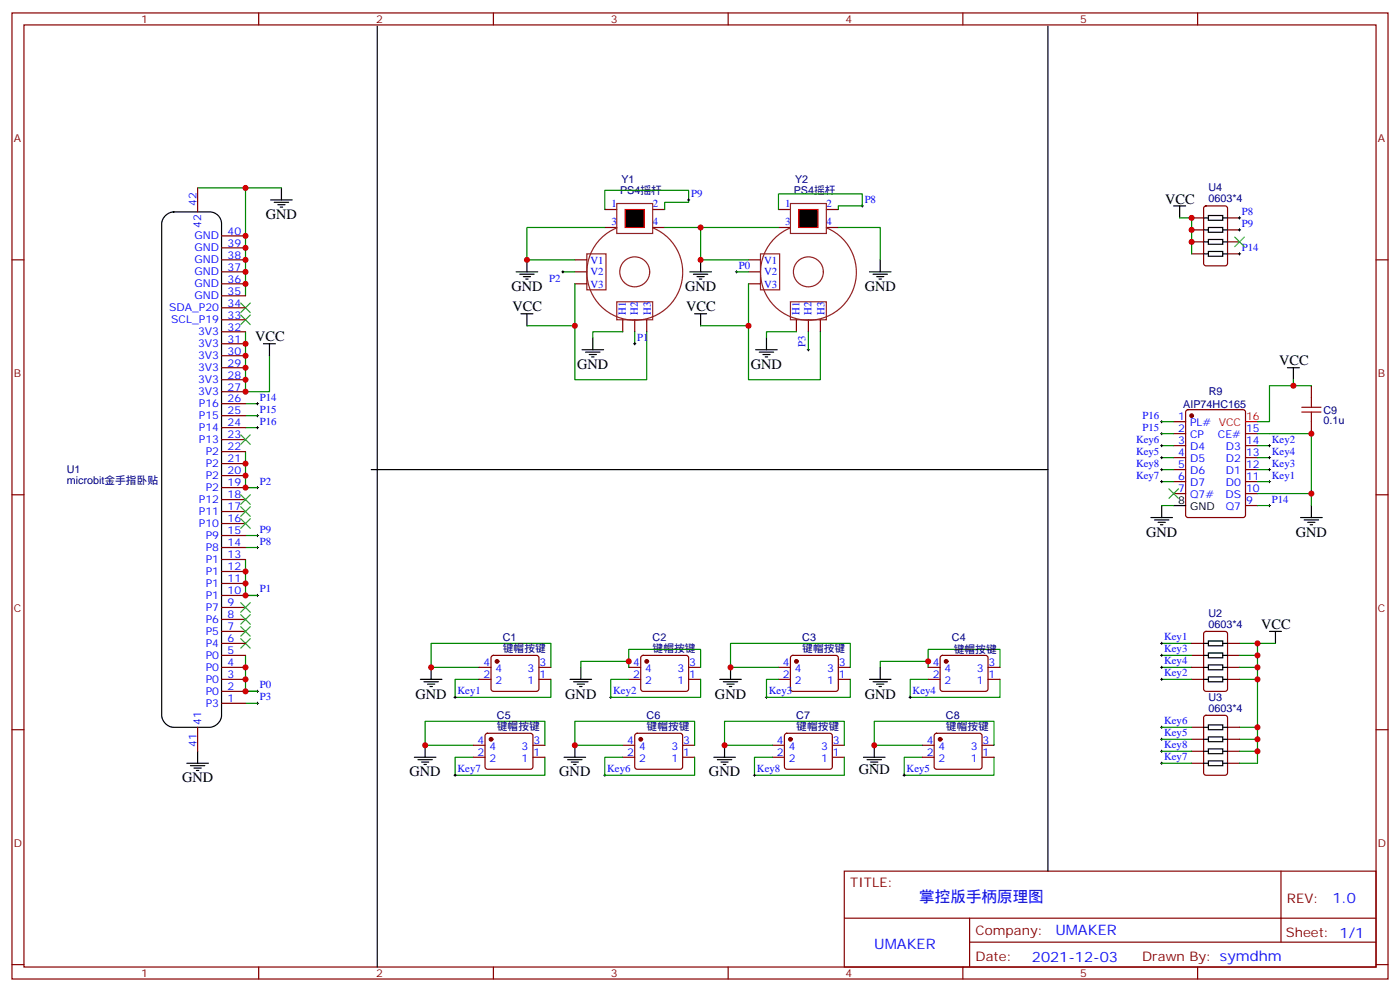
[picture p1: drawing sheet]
<svg xmlns="http://www.w3.org/2000/svg" width="412mm" height="292mm" viewBox="0 0 412 292" stroke-linecap="round" stroke-linejoin="round" font-family="sans-serif">
<g fill="none" stroke="#870000" stroke-width=".35">
<path d="M3.5 3.8h405.4v284.3h-405.4zM7.1 7.3h398.2v277.3h-398.2zM76.2 3.8v3.5M145.3 3.8v3.5M214.5 3.8v3.5M283.6 3.8v3.5M352.8 3.8v3.5M58.2 55.3v7.1M3.5 76.5h3.6M65.3 76.5h7M65.3 73h7M65.3 69.4h7"/>
<path d="M169.3 76.5h3.6M178.2 67h3.5M178.2 61.7h3.5M192.3 67h3.5M192.3 61.7h3.5M220.5 76.5h3.5M229.3 67h3.5M229.3 61.7h3.5M243.4 67h3.5M243.4 61.7h3.5M351 64.1h3.5M351 67.7h3.5"/>
<path d="M351 71.2h3.5M351 74.7h3.5M354.8 60.8l.4-.2h5.7l.6 .4 .1 16.5-.5 .7h-5.9l-.6-.4-.1-16.5zM361.6 64.1h3.5M361.6 67.7h3.5M361.6 71.2h3.5M361.6 74.7h3.5M405.3 76.5h3.6M65.3 97.6h7M65.3 94.1h7M65.3 90.6h7M65.3 87.1h7"/>
<path d="M65.3 83.5h7M65.3 80h7M169.3 83.5h3.6M169.3 80h3.6M183.4 94.1v3.5M187 94.1v3.5M190.5 94.1v3.5M220.5 83.5h3.5M220.5 80h3.5M234.6 94.1v3.5M238.1 94.1v3.5M241.7 94.1v3.5"/>
<path d="M65.3 118.8h7M65.3 115.3h7M65.3 111.8h7M65.3 108.2h7M65.3 104.7h7M65.3 101.2h7M386.3 113.5v3.6M65.3 140h7M65.3 136.5h7M65.3 132.9h7M65.3 129.4h7M65.3 125.9h7"/>
<path d="M65.3 122.3h7M345.7 124.1h3.5M345.7 127.6h3.5M345.7 131.2h3.5M345.7 134.7h3.5M345.7 138.2h3.5M349.5 120.8l.5-.2h16.2l.6 .4 .1 30.6-.5 .7h-16.4l-.7-.4-.1-30.6zM366.9 127.6h3.5M366.9 131.2h3.5M366.9 134.7h3.5M366.9 138.2h3.5M386.3 124.1v3.5"/>
<path d="M3.5 145.6h3.6M65.3 157.6h7M65.3 154.1h7M65.3 150.6h7M65.3 147h7M65.3 143.5h7M345.7 141.7h3.5M345.7 145.3h3.5M366.9 141.7h3.5M366.9 145.3h3.5M366.9 148.8h3.5M405.3 145.6h3.6"/>
<path d="M65.3 178.8h7M65.3 175.3h7M65.3 171.7h7M65.3 168.2h7M65.3 164.7h7M65.3 161.1h7M65.3 196.4h7M65.3 200h7M65.3 192.9h7M65.3 189.4h7M65.3 185.8h7M65.3 182.3h7"/>
<path d="M141.1 196.4h3.5M141.1 200h3.5M144.9 193.1l.4-.2h12.7l.5 .2 .2 .5v9.5l-.7 .4-12.9-.1-.5-.6v-9.2zM158.7 196.4h3.6M158.7 200h3.6M185.2 196.4h3.5M185.2 200h3.5M189 193.1l.4-.2h12.7l.5 .2 .2 .5v9.5l-.7 .4-12.9-.1-.5-.6v-9.2zM202.8 196.4h3.6M202.8 200h3.6M229.3 196.4h3.5M229.3 200h3.5"/>
<path d="M233.1 193.1l.4-.2h12.7l.5 .2 .2 .5v9.5l-.7 .4-12.9-.1-.5-.6v-9.2zM246.9 196.4h3.6M246.9 200h3.6M273.4 196.4h3.5M273.4 200h3.5M277.2 193.1l.4-.2h12.7l.5 .2 .2 .5v9.5l-.7 .4-12.9-.1-.5-.6v-9.2zM291 196.4h3.6M291 200h3.6M351 196.4h3.5M351 200h3.5M351 192.9h3.5M351 189.4h3.5"/>
<path d="M354.8 186l.4-.2h5.7l.6 .5 .1 16.5-.5 .6-5.9 .1-.6-.5-.1-16.5zM361.6 196.4h3.5M361.6 200h3.5M361.6 192.9h3.5M361.6 189.4h3.5M3.5 214.8h3.6M58.2 214.1v7M65.3 207h7M65.3 203.5h7M139.3 219.4h3.6M143.1 216l.5-.2h12.7l.5 .2 .2 .5-.1 9.5-.6 .4-13-.1-.4-.6v-9.2zM157 219.4h3.5"/>
<path d="M183.4 219.4h3.6M187.2 216l.5-.2h12.7l.5 .2 .2 .5-.1 9.5-.6 .4-13-.1-.4-.6v-9.2zM201.1 219.4h3.5M227.5 219.4h3.6M231.3 216l.5-.2h12.7l.5 .2 .2 .5-.1 9.5-.6 .4-13-.1-.4-.6v-9.2zM245.2 219.4h3.5M271.6 219.4h3.6M275.4 216l.5-.2h12.7l.5 .2 .2 .5-.1 9.5-.6 .4-13-.1-.4-.6v-9.2zM289.3 219.4h3.5M351 214.1h3.5M351 217.6h3.5M354.8 210.7l.4-.2h5.7l.6 .5 .1 16.5-.5 .6-5.9 .1-.6-.5-.1-16.5z"/>
<path d="M361.6 214.1h3.5M361.6 217.6h3.5M405.3 214.8h3.6M139.3 222.9h3.6M157 222.9h3.5M183.4 222.9h3.6M201.1 222.9h3.5M227.5 222.9h3.6M245.2 222.9h3.5M271.6 222.9h3.6M289.3 222.9h3.5M351 221.1h3.5"/>
<path d="M351 224.6h3.5M361.6 221.1h3.5M361.6 224.6h3.5M248.7 256.4h156.6v28.2h-156.6zM377.3 256.4v20.9M248.7 270.2h156.5M285.6 277.3h119.6M285.6 270.2v14.2M3.5 283.9h3.6M76.2 284.6v3.5M145.3 284.6v3.5M214.5 284.6v3.5"/>
<path d="M283.6 284.6v3.5M352.8 284.6v3.5M405.3 283.9h3.6"/>
</g>
<g fill="none" stroke="#008700" stroke-width=".35">
<path d="M58.2 55.3h14.1v31.8M72.3 55.3h10.6M178.2 67h-23v9.5h14.1M178.2 61.7v-5.7h24.6v3.5h-7v2.2M195.8 67h33.5M206.4 67v9.5h14.1M229.3 61.7v-4.6h24.7v3.5h-7.1v1.1M246.9 67h12.4v9.5M347.5 64.1h3.5v10.6M72.3 97.6v17.7h7.1v-10.6M165.8 80h3.5M169.3 83.5v12.4h-14.1"/>
<path d="M169.3 95.9v15.9h21.2v-14.2M183.4 97.6h-8.8v1.8M187 97.6v3.6M217 80h3.5M220.5 83.5v12.4h-14.1M220.5 95.9v15.9h21.2v-14.2M234.6 97.6h-8.8v1.8M238.1 97.6v5.3M72.3 118.8h3.5M381 111.8v1.7h-7.1v10.6h-3.5M381 113.5h5.3M72.3 132.9v10.6h3.5h-3.5"/>
<path d="M72.3 125.9h3.5M72.3 122.3h3.5M342.2 131.2h3.5M342.2 134.7h3.5M342.2 138.2h3.5M342.2 124.1h3.5M342.2 127.6h3.5M370.4 127.6h15.9v21.2M370.4 131.2h3.5M370.4 134.7h3.5M370.4 138.2h3.5M72.3 157.6h3.5"/>
<path d="M342.2 141.7h3.5M342.2 148.8h3.5M370.4 141.7h3.5M370.4 148.8h3.5M370.4 145.3h15.9M72.3 164.7v10.6h3.5h-3.5M72.3 161.1h3.5M72.3 192.9v10.6h3.5h-3.5M141.1 200h-7v5.2h28.2v-5.2M141.1 196.4h-14.1v-7h35.3v7M185.2 200h-5.3v5.2h26.5v-5.2M185.2 196.4v-5.3h21.2v5.3"/>
<path d="M185.2 194.7h-14.1v1.7M229.3 196.4h-14.1v-7h35.3v7M229.3 200h-3.5v5.2h24.7v-5.2M273.4 194.7h-14.1v1.7M273.4 196.4v-5.3h21.2v5.3M273.4 200h-5.3v5.2h26.5v-5.2M342.2 189.4h8.8M342.2 196.4h8.8M342.2 200h8.8M342.2 192.9h8.8M365.1 189.4h10.6M365.1 196.4h5.3"/>
<path d="M365.1 200h5.3M365.1 192.9h5.3M370.4 189.4v35.2h-5.3M72.3 207h3.5M139.3 219.4h-14.1v-7.1h35.3v7.1M183.4 219.4h-14.1v-7.1h35.3v7.1M227.5 219.4h-14.1v-7.1h35.3v7.1M271.6 219.4h-14.1v-7.1h35.3v7.1M342.2 217.6h8.8M342.2 214.1h8.8M365.1 217.6h5.3M365.1 214.1h5.3"/>
<path d="M139.3 222.9h-5.2v5.3h26.4v-5.3M183.4 222.9h-5.2v5.3h26.4v-5.3M227.5 222.9h-5.3v5.3h26.5v-5.3M271.6 222.9h-5.3v5.3h26.5v-5.3M342.2 221.1h8.8M342.2 224.6h8.8M365.1 221.1h5.3"/>
</g>
<g fill="none" stroke="#000" stroke-width=".35">
<path d="M111.1 7.7v276.9M308.7 7.7v248.7M79.7 58.8h6.4M80.8 59.5h4.2M82.9 55.3v3.5M48.8 63.4a3.6 3.6 0 0 1 2.4-1h10.5a3.5 3.5 0 0 1 3.6 3.5v144.6a3.8 3.8 0 0 1-3.6 3.6h-10.5a3.8 3.8 0 0 1-3.6-3.6v-144.6a3.5 3.5 0 0 1 1.2-2.5zM81.8 60.3h2.2M82.5 61h.8M155.2 76.5v3.5M206.4 76.5v3.5M259.3 76.5v3.5M345.7 60.6h3.5"/>
<path d="M347.5 60.6v3.5M354.5 64.1h1.5M354.5 67.7h1.5M354.5 71.2h1.5M354.5 74.7h1.5M356 63.4h4.2v1.4h-4.2zM356 67h4.2v1.4h-4.2zM356 70.5h4.2v1.4h-4.2zM356 74h4.2v1.4h-4.2zM360.2 64.1h1.4M360.2 67.7h1.4M360.2 71.2h1.4"/>
<path d="M360.2 74.7h1.4M152 80h6.4M153.1 80.7h4.2M153.5 92.4h3.5M154.2 81.4h2.1M154.9 82.1h.7M155.2 92.4v3.5M174.6 99.4v3.5M203.2 80h6.3M204.3 80.7h4.2M204.6 92.4h3.5M205.3 81.4h2.1"/>
<path d="M206 82.1h.7M206.4 92.4v3.5M225.8 99.4v3.5M256.1 80h6.4M257.2 80.7h4.2M258.2 81.4h2.1M258.9 82.1h.7M77.6 101.2h3.5M79.4 101.2v3.5M171.4 102.9h6.4M172.5 103.6h4.2M173.6 104.4h2.1"/>
<path d="M174.3 105.1h.7M222.6 102.9h6.4M223.7 103.6h4.2M224.7 104.4h2.1M225.4 105.1h.7M379.2 108.2h3.6M381 108.2v3.6M109.4 138.2h199.3M339 152.3h6.4M340.1 153h4.2M341.1 153.7h2.2M341.8 154.4h.7"/>
<path d="M342.2 148.8v3.5M345.7 148.8h3.5M383.1 152.3h6.4M384.2 153h4.2M385.2 153.7h2.1M385.9 154.4h.7M386.3 148.8v3.5M123.8 200h6.4M127 196.4v3.6M167.9 200h6.4M171.1 196.4v3.6M212 200h6.4"/>
<path d="M215.2 196.4v3.6M256.1 200h6.4M259.3 196.4v3.6M354.5 200h1.5M354.5 189.4h1.5M354.5 192.9h1.5M354.5 196.4h1.5M356 188.7h4.2v1.4h-4.2zM356 192.2h4.2v1.4h-4.2zM356 195.7h4.2v1.4h-4.2zM356 199.2h4.2v1.5h-4.2zM360.2 200h1.4"/>
<path d="M360.2 189.4h1.4M360.2 192.9h1.4M360.2 196.4h1.4M373.9 185.8h3.6M375.7 185.8v3.6M124.9 200.7h4.2M125.2 219.4v3.5M125.9 201.4h2.2M126.6 202.1h.8M169 200.7h4.2M169.3 219.4v3.5M170 201.4h2.2"/>
<path d="M170.7 202.1h.7M213.1 200.7h4.2M213.4 219.4v3.5M214.1 201.4h2.2M214.8 202.1h.7M257.2 200.7h4.2M257.5 219.4v3.5M258.2 201.4h2.1M258.9 202.1h.7M354.5 214.1h1.5M354.5 217.6h1.5M356 213.4h4.2v1.4h-4.2z"/>
<path d="M356 216.9h4.2v1.4h-4.2zM360.2 214.1h1.4M360.2 217.6h1.4M55 224.6h6.4M56.1 225.4h4.2M57.1 226.1h2.2M57.9 226.8h.7M58.2 221.1v3.5M122.1 222.9h6.3M123.1 223.6h4.3M124.2 224.3h2.1M124.9 225h.7"/>
<path d="M166.2 222.9h6.3M167.2 223.6h4.2M168.3 224.3h2.1M169 225h.7M210.3 222.9h6.3M211.3 223.6h4.2M212.4 224.3h2.1M213.1 225h.7M254.4 222.9h6.3M255.4 223.6h4.2M256.5 224.3h2.1M257.2 225h.7"/>
<path d="M354.5 224.6h1.5M354.5 221.1h1.5M356 220.4h4.2v1.4h-4.2zM356 223.9h4.2v1.5h-4.2zM360.2 224.6h1.4M360.2 221.1h1.4"/>
</g>
<g fill="none" stroke="#000" stroke-width=".29">
<path d="M202.5 58.8h.7M202.8 58.5v.7M165.8 79.7v.7M217 79.7v.7M253.6 60.6h.8M254 60.3v.7M364.8 74.7h.7M364.8 64.1h.7M364.8 67.7h.7M365.1 63.8v.7M365.1 67.3v.7M365.1 74.4v.7"/>
<path d="M165.5 80h.7M216.6 80h.7M75.5 118.8h.7M75.8 118.5v.7M186.6 101.2h.7M187 100.8v.7M237.8 102.9h.7M238.1 102.6v.7M75.5 122.3h.7M75.5 125.9h.7M75.8 122v.7M75.8 125.5v.7"/>
<path d="M341.8 124.1h.7M341.8 127.6h.7M341.8 131.2h.7M341.8 134.7h.7M341.8 138.2h.7M342.2 123.8v.7M342.2 127.3v.7M342.2 130.8v.7M342.2 134.3v.7M342.2 137.9v.7M373.6 131.2h.7M373.6 134.7h.7"/>
<path d="M373.6 138.2h.7M373.9 130.8v.7M373.9 134.3v.7M373.9 137.9v.7M75.5 157.6h.7M75.5 143.5h.7M75.8 143.2v.7M75.8 157.3v.7M341.8 141.7h.7M342.2 141.4v.7M373.6 141.7h.7M373.6 148.8h.7"/>
<path d="M373.9 141.4v.7M373.9 148.4v.8M75.5 175.3h.7M75.5 161.1h.7M75.8 160.8v.7M75.8 174.9v.7M341.8 189.4h.7M341.8 196.4h.7M341.8 200h.7M341.8 192.9h.7M342.2 189v.7M342.2 192.5v.8"/>
<path d="M342.2 196.1v.7M342.2 199.6v.7M75.5 207h.7M75.5 203.5h.7M75.8 203.1v.7M75.8 206.7v.7M133.7 205.2h.7M134.1 204.9v.7M179.6 205.2h.7M179.9 204.9v.7M225.4 205.2h.7M225.8 204.9v.7"/>
<path d="M267.8 205.2h.7M268.1 204.9v.7M341.8 217.6h.7M341.8 214.1h.7M342.2 213.7v.7M342.2 217.2v.7M133.7 228.2h.7M134.1 227.8v.7M177.8 228.2h.7M178.2 227.8v.7M221.9 228.2h.7M222.2 227.8v.7"/>
<path d="M266 228.2h.7M266.3 227.8v.7M341.8 224.6h.7M341.8 221.1h.7M342.2 220.8v.7M342.2 224.3v.7"/>
</g>
<g fill="#870000" stroke="#870000" stroke-width=".35">
<circle cx="190.5" cy="194.7" r=".53"/>
<circle cx="188.7" cy="217.6" r=".53"/>
<circle cx="232.8" cy="217.6" r=".53"/>
<circle cx="234.6" cy="194.7" r=".53"/>
<circle cx="146.4" cy="194.7" r=".53"/>
<circle cx="144.6" cy="217.6" r=".53"/>
<circle cx="276.9" cy="217.6" r=".53"/>
<circle cx="278.7" cy="194.7" r=".53"/>
<circle cx="351" cy="122.3" r=".53"/>
</g>
<g fill="none" stroke="#3c3" stroke-width=".35">
<path d="M363.7 69.8l2.8 2.8M366.5 69.8l-2.8 2.8M70.9 89.2l2.8 2.8M70.9 92.7l2.8 2.8M73.7 89.2l-2.8 2.8M73.7 92.7l-2.8 2.8M70.9 128l2.8 2.8M73.7 128l-2.8 2.8M70.9 145.6l2.8 2.8M70.9 149.2l2.8 2.8M70.9 152.7l2.8 2.8M73.7 145.6l-2.8 2.8"/>
<path d="M73.7 149.2l-2.8 2.8M73.7 152.7l-2.8 2.8M344.3 143.9l2.8 2.8M347.1 143.9l-2.8 2.8M70.9 177.4l2.8 2.8M73.7 177.4l-2.8 2.8M70.9 188l2.8 2.8M70.9 180.9l2.8 2.8M70.9 184.4l2.8 2.9M73.7 188l-2.8 2.8M73.7 180.9l-2.8 2.8M73.7 184.4l-2.8 2.9"/>
</g>
<path d="M366.9 124.1h3.5" fill="none" stroke="#f00" stroke-width=".35"/>
<path d="M383.5 119.9h5.6M386.3 117.1v2.8M383.5 121.3h5.6M386.3 121.3v2.8" fill="none" stroke="#a10000" stroke-width=".35"/>
<g fill="none" stroke="#8c2424" stroke-width=".35">
<path d="M181.7 59.9h10.6v8.8h-10.6zM232.8 59.9h10.6v8.8h-10.6zM172.9 74.7h5.6v10.6h-5.6zM181.7 67.1a14.1 14.1 0 0 0-5.9 21.6 14.1 14.1 0 0 0 22.4 0 14.1 14.1 0 0 0-5.9-21.6M224 74.7h5.7v10.6h-5.7zM232.8 67.1a14.1 14.1 0 0 0-5.9 21.6 14.1 14.1 0 0 0 22.5 0 14.1 14.1 0 0 0-5.9-21.6M181.7 88.8h10.6v5.3h-10.6zM232.8 88.8h10.6v5.3h-10.6z"/>
<circle cx="187" cy="80" r="4.4"/>
<circle cx="238.1" cy="80" r="4.4"/>
</g>
<path d="M184.1 61.7h5.7v5.3h-5.7zM235.3 61.7h5.6v5.3h-5.6z" fill="#000" stroke="#f00" stroke-width=".35"/>
<g fill="#c00">
<circle cx="72.3" cy="55.3" r=".88"/>
<circle cx="72.3" cy="203.5" r=".88"/>
<circle cx="72.3" cy="175.3" r=".88"/>
<circle cx="72.3" cy="143.5" r=".88"/>
<circle cx="185.2" cy="194.7" r=".88"/>
<circle cx="215.2" cy="196.4" r=".88"/>
<circle cx="127" cy="196.4" r=".88"/>
<circle cx="125.2" cy="219.4" r=".88"/>
<circle cx="273.4" cy="194.7" r=".88"/>
<circle cx="370.4" cy="189.4" r=".88"/>
<circle cx="370.4" cy="200" r=".88"/>
<circle cx="72.3" cy="200" r=".88"/>
<circle cx="72.3" cy="196.4" r=".88"/>
<circle cx="72.3" cy="171.7" r=".88"/>
<circle cx="72.3" cy="168.2" r=".88"/>
<circle cx="72.3" cy="140" r=".88"/>
<circle cx="72.3" cy="136.5" r=".88"/>
<circle cx="72.3" cy="115.3" r=".88"/>
<circle cx="72.3" cy="111.8" r=".88"/>
<circle cx="72.3" cy="108.2" r=".88"/>
<circle cx="72.3" cy="104.7" r=".88"/>
<circle cx="72.3" cy="101.2" r=".88"/>
<circle cx="72.3" cy="83.5" r=".88"/>
<circle cx="72.3" cy="80" r=".88"/>
<circle cx="72.3" cy="76.5" r=".88"/>
<circle cx="72.3" cy="73" r=".88"/>
<circle cx="72.3" cy="69.4" r=".88"/>
<circle cx="169.3" cy="219.4" r=".88"/>
<circle cx="213.4" cy="219.4" r=".88"/>
<circle cx="257.5" cy="219.4" r=".88"/>
<circle cx="370.4" cy="196.4" r=".88"/>
<circle cx="370.4" cy="192.9" r=".88"/>
<circle cx="370.4" cy="214.1" r=".88"/>
<circle cx="370.4" cy="217.6" r=".88"/>
<circle cx="370.4" cy="221.1" r=".88"/>
<circle cx="381" cy="113.5" r=".88"/>
<circle cx="155.2" cy="76.5" r=".88"/>
<circle cx="206.4" cy="67" r=".88"/>
<circle cx="206.4" cy="76.5" r=".88"/>
<circle cx="169.3" cy="95.9" r=".88"/>
<circle cx="220.5" cy="95.9" r=".88"/>
<circle cx="386.3" cy="145.3" r=".88"/>
<circle cx="351" cy="64.1" r=".88"/>
<circle cx="351" cy="67.7" r=".88"/>
<circle cx="351" cy="71.2" r=".88"/>
<circle cx="386.3" cy="127.6" r=".88"/>
</g>
<text font-size="4.6" fill="#00f" x="270.8" y="265.4">掌控版手柄原理图</text>
<g font-size="4.2">
<text x="343.3" y="59.9">VCC</text>
<text x="78.3" y="64.5">GND</text>
<text x="150.6" y="85.7">GND</text>
<text x="201.8" y="85.7">GND</text>
<text x="254.7" y="85.7">GND</text>
<text x="151" y="91.7">VCC</text>
<text x="202.1" y="91.7">VCC</text>
<text x="75.1" y="100.5">VCC</text>
<text x="376.8" y="107.5">VCC</text>
<text x="170" y="108.6">GND</text>
<text x="221.2" y="108.6">GND</text>
<text x="337.6" y="158">GND</text>
<text x="381.7" y="158">GND</text>
<text x="371.5" y="185.1">VCC</text>
<text x="122.4" y="205.6">GND</text>
<text x="166.5" y="205.6">GND</text>
<text x="210.6" y="205.6">GND</text>
<text x="254.7" y="205.6">GND</text>
<text x="252.9" y="227.8">GND</text>
<text x="53.6" y="230.3">GND</text>
<text x="120.6" y="228.5">GND</text>
<text x="164.7" y="228.5">GND</text>
<text x="208.8" y="228.5">GND</text>
</g>
<g font-size="4.2" fill="#00f">
<text x="392.5" y="265.7">1.0</text>
<text x="310.9" y="275.2">UMAKER</text>
<text x="257.5" y="279.3">UMAKER</text>
<text x="304" y="283">2021-12-03</text>
</g>
<g font-size="3.9" fill="#800">
<text x="250.5" y="261">TITLE:</text>
<text x="379.1" y="265.7">REV:</text>
<text x="287.4" y="275.2">Company:</text>
<text x="378.7" y="275.8">Sheet: 1/1</text>
<text x="287.4" y="282.9">Date:</text>
<text x="336.4" y="282.9">Drawn By: symdhm</text>
</g>
<g font-size="3.2" fill="#800">
<text x="41.6" y="6.8">1</text>
<text x="110.8" y="6.8">2</text>
<text x="179.9" y="6.8">3</text>
<text x="249.1" y="6.8">4</text>
<text x="318.2" y="6.8">5</text>
<text x="4.1" y="41.9">A</text>
<text x="405.9" y="41.9">A</text>
<text x="4.1" y="111.1">B</text>
<text x="405.9" y="111.1">B</text>
<text x="4.1" y="180.2">C</text>
<text x="405.9" y="180.2">C</text>
<text x="4.1" y="249.3">D</text>
<text x="405.9" y="249.3">D</text>
<text x="41.6" y="287.6">1</text>
<text x="110.8" y="287.6">2</text>
<text x="179.9" y="287.6">3</text>
<text x="249.1" y="287.6">4</text>
<text x="318.2" y="287.6">5</text>
</g>
<g font-size="3.2" fill="#000080">
<text x="183" y="53.9">Y1</text>
<text x="234.2" y="53.9">Y2</text>
<text x="182.7" y="57.1">PS4摇杆</text>
<text x="233.8" y="57.1">PS4摇杆</text>
<text x="356" y="59.5">0603*4</text>
<text x="356" y="56.3">U4</text>
<text x="348.5" y="120">AIP74HC165</text>
<text x="356" y="116.3">R9</text>
<text x="389.8" y="124.9">0.1u</text>
<text x="389.8" y="121.7">C9</text>
<text x="19.6" y="142.6">microbit金手指卧贴</text>
<text x="19.6" y="139.4">U1</text>
<text x="356" y="184.8">0603*4</text>
<text x="356" y="181.6">U2</text>
<text x="148.1" y="191.8">键帽按键</text>
<text x="148.1" y="188.7">C1</text>
<text x="192.2" y="191.8">键帽按键</text>
<text x="192.2" y="188.7">C2</text>
<text x="236.3" y="191.8">键帽按键</text>
<text x="236.3" y="188.7">C3</text>
<text x="280.4" y="188.7">C4</text>
<text x="280.9" y="192.3">键帽按键</text>
<text x="356" y="209.5">0603*4</text>
<text x="356" y="206.3">U3</text>
<text x="146.4" y="214.8">键帽按键</text>
<text x="146.4" y="211.6">C5</text>
<text x="190.5" y="214.8">键帽按键</text>
<text x="190.5" y="211.7">C6</text>
<text x="234.6" y="214.8">键帽按键</text>
<text x="234.6" y="211.6">C7</text>
<text x="278.7" y="214.8">键帽按键</text>
<text x="278.7" y="211.6">C8</text>
</g>
<g font-size="3.2" fill="#00f">
<text x="203.6" y="58">P9</text>
<text x="254.7" y="59.7">P8</text>
<text x="57.9" y="60.6" transform="rotate(-90 57.9 60.6)">42</text>
<text x="180.1" y="61">1</text>
<text x="192.3" y="61">2</text>
<text x="231.2" y="61">1</text>
<text x="243.4" y="61">2</text>
<text x="365.8" y="63.3">P8</text>
<text x="57.3" y="70.5">GND</text>
<text x="59.3" y="67.1" transform="rotate(-90 59.3 67.1)">42</text>
<text x="67" y="69.1">40</text>
<text x="180.1" y="66.3">3</text>
<text x="192.3" y="66.3">4</text>
<text x="231.2" y="66.3">3</text>
<text x="243.4" y="66.3">4</text>
<text x="365.8" y="66.8">P9</text>
<text x="57.3" y="77.5">GND</text>
<text x="57.3" y="74">GND</text>
<text x="67" y="76.1">38</text>
<text x="67" y="72.6">39</text>
<text x="173.9" y="77.7">V1</text>
<text x="225.1" y="77.7">V1</text>
<text x="365.8" y="73.8">P14</text>
<text x="57.3" y="81.1">GND</text>
<text x="67" y="83.2">36</text>
<text x="67" y="79.7">37</text>
<text x="161.8" y="83.1">P2</text>
<text x="173.9" y="80.9">V2</text>
<text x="217.7" y="79.1">P0</text>
<text x="225.1" y="80.9">V2</text>
<text x="57.3" y="88.1">GND</text>
<text x="57.3" y="84.6">GND</text>
<text x="67" y="86.7">35</text>
<text x="173.9" y="84.8">V3</text>
<text x="225.1" y="84.8">V3</text>
<text x="49.8" y="91.7">SDA_P20</text>
<text x="50.4" y="95.2">SCL_P19</text>
<text x="67" y="93.8">33</text>
<text x="67" y="90.2">34</text>
<text x="184.3" y="92.7" transform="rotate(-90 184.3 92.7)">H1</text>
<text x="187.9" y="92.7" transform="rotate(-90 187.9 92.7)">H2</text>
<text x="191.7" y="92.7" transform="rotate(-90 191.7 92.7)">H3</text>
<text x="235.5" y="92.7" transform="rotate(-90 235.5 92.7)">H1</text>
<text x="239" y="92.7" transform="rotate(-90 239 92.7)">H2</text>
<text x="242.9" y="92.7" transform="rotate(-90 242.9 92.7)">H3</text>
<text x="58.4" y="98.7">3V3</text>
<text x="67" y="100.8">31</text>
<text x="67" y="97.3">32</text>
<text x="187.7" y="100.3">P1</text>
<text x="58.4" y="105.8">3V3</text>
<text x="58.4" y="102.2">3V3</text>
<text x="67" y="107.9">29</text>
<text x="67" y="104.4">30</text>
<text x="237.2" y="102.2" transform="rotate(-90 237.2 102.2)">P3</text>
<text x="58.4" y="112.8">3V3</text>
<text x="58.4" y="109.3">3V3</text>
<text x="67" y="111.4">28</text>
<text x="58.4" y="116.3">3V3</text>
<text x="58.6" y="119.9">P16</text>
<text x="67" y="118.5">26</text>
<text x="67" y="114.9">27</text>
<text x="76.6" y="117.9">P14</text>
<text x="58.6" y="123.4">P15</text>
<text x="67" y="125.5">24</text>
<text x="67" y="122">25</text>
<text x="76.6" y="121.5">P15</text>
<text x="76.6" y="125">P16</text>
<text x="336.6" y="123.2">P16</text>
<text x="347.1" y="123.8">1</text>
<text x="350.6" y="125.5">PL# VCC</text>
<text x="58.6" y="130.5">P13</text>
<text x="58.6" y="126.9">P14</text>
<text x="67" y="129">23</text>
<text x="334.6" y="130.3">Key6</text>
<text x="336.6" y="126.8">P15</text>
<text x="347.1" y="127.3">2</text>
<text x="347.1" y="130.8">3</text>
<text x="350.6" y="129">CP</text>
<text x="358.8" y="129">CE#</text>
<text x="367.1" y="130.8">14</text>
<text x="367.1" y="127.3">15</text>
<text x="374.6" y="130.3">Key2</text>
<text x="60.6" y="137.5">P2</text>
<text x="60.6" y="134">P2</text>
<text x="67" y="136.1">21</text>
<text x="67" y="132.6">22</text>
<text x="334.6" y="133.8">Key5</text>
<text x="334.6" y="137.3">Key8</text>
<text x="347.1" y="134.3">4</text>
<text x="347.1" y="137.9">5</text>
<text x="350.6" y="132.6">D4</text>
<text x="350.6" y="136.1">D5</text>
<text x="361.1" y="136.1">D2</text>
<text x="361.1" y="132.6">D3</text>
<text x="367.1" y="137.9">12</text>
<text x="367.1" y="134.3">13</text>
<text x="374.6" y="133.8">Key4</text>
<text x="374.6" y="137.3">Key3</text>
<text x="60.6" y="141">P2</text>
<text x="67" y="143.2">19</text>
<text x="67" y="139.6">20</text>
<text x="76.6" y="142.6">P2</text>
<text x="334.6" y="140.9">Key7</text>
<text x="347.1" y="141.4">6</text>
<text x="350.6" y="139.6">D6</text>
<text x="350.6" y="143.2">D7</text>
<text x="361.1" y="143.2">D0</text>
<text x="361.1" y="139.6">D1</text>
<text x="367.1" y="141.4">11</text>
<text x="374.6" y="140.9">Key1</text>
<text x="58.6" y="148.1">P12</text>
<text x="60.6" y="144.6">P2</text>
<text x="67" y="146.7">18</text>
<text x="347.1" y="144.9">7</text>
<text x="350.6" y="146.7">Q7#</text>
<text x="361" y="146.7">DS</text>
<text x="367.1" y="148.4">9</text>
<text x="367.1" y="144.9">10</text>
<text x="374.6" y="147.9">P14</text>
<text x="58.6" y="155.2">P10</text>
<text x="58.6" y="151.6">P11</text>
<text x="67" y="153.7">16</text>
<text x="67" y="150.2">17</text>
<text x="361.1" y="150.2">Q7</text>
<text x="60.6" y="158.7">P9</text>
<text x="67" y="160.8">14</text>
<text x="67" y="157.3">15</text>
<text x="76.6" y="160.3">P8</text>
<text x="76.6" y="156.7">P9</text>
<text x="60.6" y="165.7">P1</text>
<text x="60.6" y="162.2">P8</text>
<text x="67" y="167.9">12</text>
<text x="67" y="164.3">13</text>
<text x="60.6" y="172.8">P1</text>
<text x="60.6" y="169.3">P1</text>
<text x="67" y="171.4">11</text>
<text x="60.6" y="179.8">P7</text>
<text x="60.6" y="176.3">P1</text>
<text x="67" y="178.4">9</text>
<text x="67" y="174.9">10</text>
<text x="76.6" y="174.4">P1</text>
<text x="60.6" y="183.4">P6</text>
<text x="67" y="185.5">7</text>
<text x="67" y="182">8</text>
<text x="60.6" y="190.4">P4</text>
<text x="60.6" y="186.9">P5</text>
<text x="67" y="189">6</text>
<text x="342.9" y="188.5">Key1</text>
<text x="60.6" y="197.5">P0</text>
<text x="60.6" y="194">P0</text>
<text x="67" y="196.1">4</text>
<text x="67" y="192.5">5</text>
<text x="142.4" y="196.1">4</text>
<text x="145.9" y="197.8">4</text>
<text x="155.4" y="197.8">3</text>
<text x="158.9" y="196.1">3</text>
<text x="186.5" y="196.1">4</text>
<text x="190" y="197.8">4</text>
<text x="199.5" y="197.8">3</text>
<text x="203" y="196.1">3</text>
<text x="230.6" y="196.1">4</text>
<text x="234.1" y="197.8">4</text>
<text x="243.6" y="197.8">3</text>
<text x="247.1" y="196.1">3</text>
<text x="274.7" y="196.1">4</text>
<text x="278.2" y="197.8">4</text>
<text x="287.7" y="197.8">3</text>
<text x="291.2" y="196.1">3</text>
<text x="342.9" y="195.5">Key4</text>
<text x="342.9" y="192">Key3</text>
<text x="60.6" y="201">P0</text>
<text x="67" y="203.1">2</text>
<text x="67" y="199.6">3</text>
<text x="76.6" y="202.6">P0</text>
<text x="142.4" y="199.6">2</text>
<text x="145.9" y="201.4">2</text>
<text x="155.4" y="201.4">1</text>
<text x="158.9" y="199.6">1</text>
<text x="186.5" y="199.6">2</text>
<text x="190" y="201.4">2</text>
<text x="199.5" y="201.4">1</text>
<text x="203" y="199.6">1</text>
<text x="230.6" y="199.6">2</text>
<text x="234.1" y="201.4">2</text>
<text x="243.6" y="201.4">1</text>
<text x="247.1" y="199.6">1</text>
<text x="274.7" y="199.6">2</text>
<text x="278.2" y="201.4">2</text>
<text x="287.7" y="201.4">1</text>
<text x="291.2" y="199.6">1</text>
<text x="342.9" y="199.1">Key2</text>
<text x="60.6" y="208.1">P3</text>
<text x="60.6" y="204.5">P0</text>
<text x="67" y="206.7">1</text>
<text x="76.6" y="206.1">P3</text>
<text x="134.8" y="204.4">Key1</text>
<text x="180.6" y="204.4">Key2</text>
<text x="226.5" y="204.4">Key3</text>
<text x="268.8" y="204.4">Key4</text>
<text x="59.3" y="213.4" transform="rotate(-90 59.3 213.4)">41</text>
<text x="342.9" y="213.2">Key6</text>
<text x="57.9" y="219.9" transform="rotate(-90 57.9 219.9)">41</text>
<text x="140.7" y="219">4</text>
<text x="144.2" y="220.8">4</text>
<text x="153.7" y="220.8">3</text>
<text x="157.2" y="219">3</text>
<text x="184.8" y="219">4</text>
<text x="188.3" y="220.8">4</text>
<text x="197.8" y="220.8">3</text>
<text x="201.3" y="219">3</text>
<text x="228.9" y="219">4</text>
<text x="232.4" y="220.8">4</text>
<text x="241.9" y="220.8">3</text>
<text x="245.4" y="219">3</text>
<text x="273" y="219">4</text>
<text x="276.5" y="220.8">4</text>
<text x="286" y="220.8">3</text>
<text x="289.5" y="219">3</text>
<text x="342.9" y="216.7">Key5</text>
<text x="342.9" y="220.2">Key8</text>
<text x="134.8" y="227.3">Key7</text>
<text x="140.7" y="222.5">2</text>
<text x="144.2" y="224.3">2</text>
<text x="153.7" y="224.3">1</text>
<text x="157.2" y="222.5">1</text>
<text x="178.9" y="227.3">Key6</text>
<text x="184.8" y="222.5">2</text>
<text x="188.3" y="224.3">2</text>
<text x="197.8" y="224.3">1</text>
<text x="201.3" y="222.5">1</text>
<text x="223" y="227.3">Key8</text>
<text x="228.9" y="222.5">2</text>
<text x="232.4" y="224.3">2</text>
<text x="241.9" y="224.3">1</text>
<text x="245.4" y="222.5">1</text>
<text x="267.1" y="227.3">Key5</text>
<text x="273" y="222.5">2</text>
<text x="276.5" y="224.3">2</text>
<text x="286" y="224.3">1</text>
<text x="289.5" y="222.5">1</text>
<text x="342.9" y="223.8">Key7</text>
</g>
<text font-size="3.2" fill="#f00" x="367.1" y="123.8">16</text>
<g font-size="3.2">
<text x="347.1" y="148.4">8</text>
<text x="350.6" y="150.2">GND</text>
</g>
</svg>
